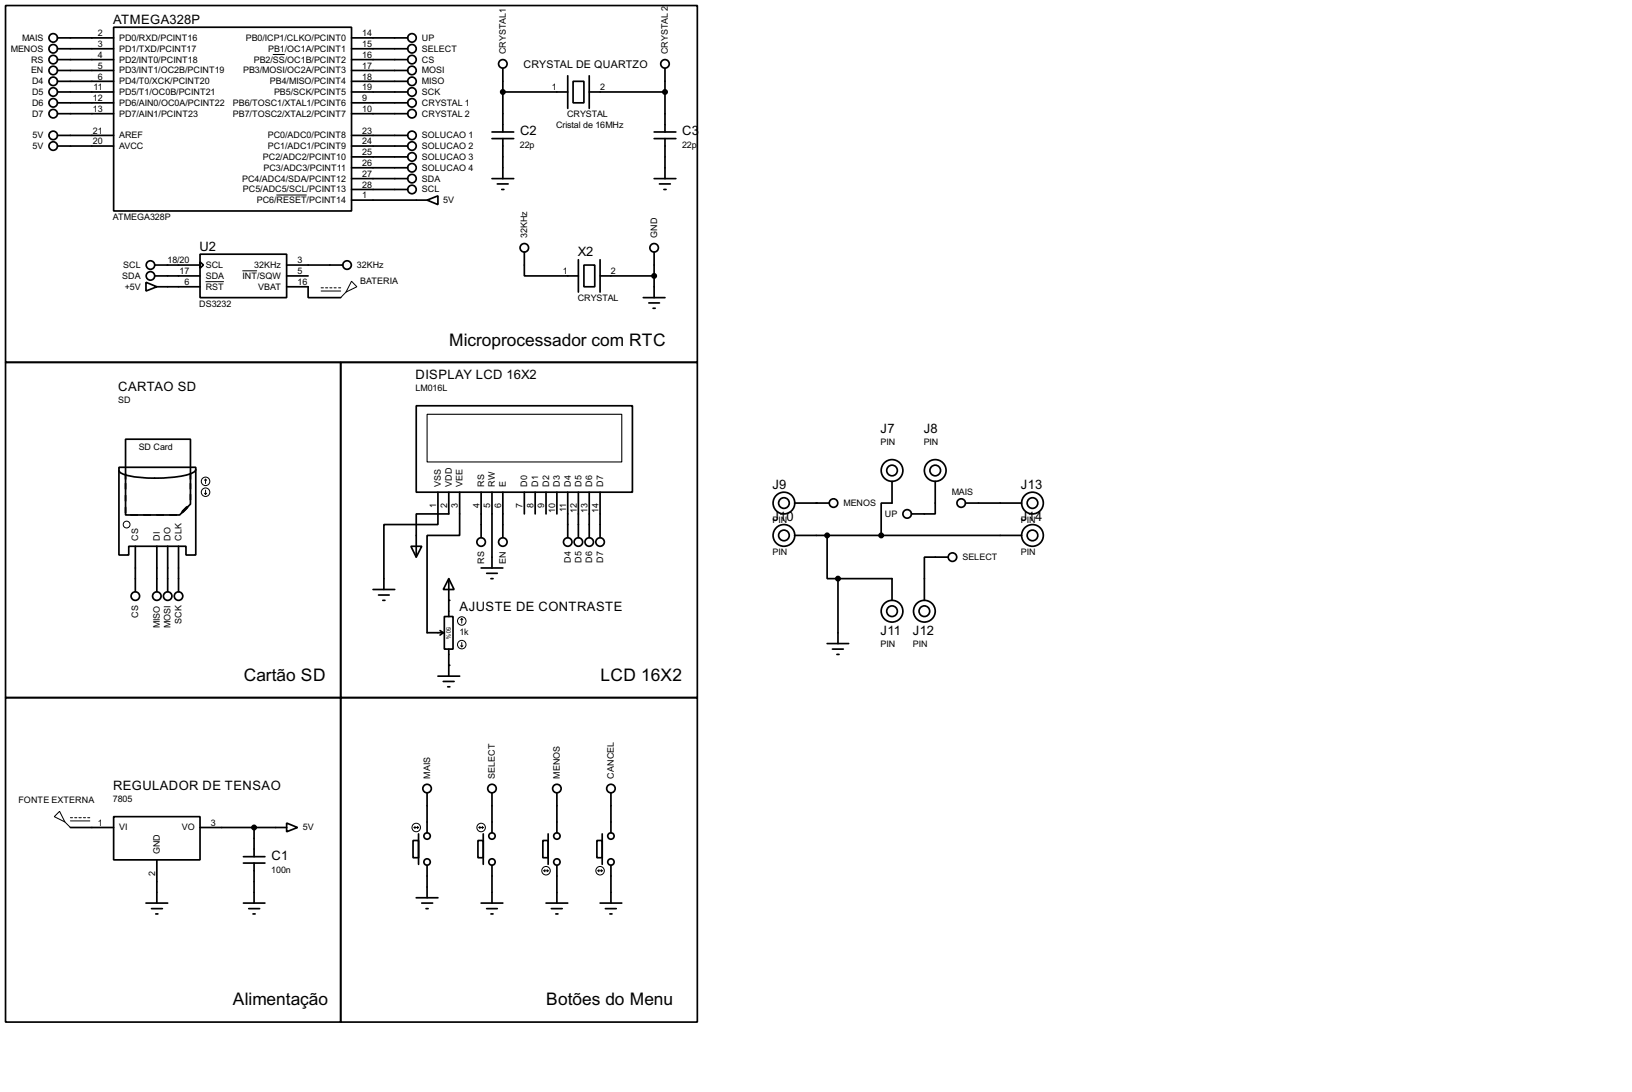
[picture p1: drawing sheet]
<svg xmlns="http://www.w3.org/2000/svg" width="383mm" height="256mm" viewBox="0 0 383 256" stroke-linecap="round" stroke-linejoin="round" font-family="sans-serif">
<g fill="none" stroke="#000" stroke-width=".4">
<path d="M1.3 1.3h162.6v83.8h-162.6zM13.5 8.9h13.2M13.5 14h13.2M13.5 11.5h13.2M13.5 16.6h13.2M13.5 19.1h13.2M26.7 6.4h55.9v43.2h-55.9zM82.6 8.9h13.2M82.6 14h13.2M82.6 11.5h13.2M82.6 16.6h13.2M82.6 19.1h13.2"/>
<path d="M118.2 16.1v14.9M133.4 17.8v7.7M134.7 19.1h2.5v5.1h-2.5zM138.5 17.8v7.7M156.3 16.1v14.9M13.5 21.6h13.2M13.5 24.2h13.2M13.5 26.7h13.2M13.5 31.8h13.2M13.5 34.3h13.2M82.6 21.6h13.2M82.6 24.2h13.2"/>
<path d="M82.6 26.7h13.2M82.6 31.8h13.2M82.6 34.3h13.2M82.6 39.4h13.2M82.6 36.9h13.2M115.6 31h5.1M115.6 32.6h5.1M118.2 21.6h15.2M118.2 32.6v9.4M138.5 21.6h17.8M153.7 31h5.1M153.7 32.6h5.1"/>
<path d="M156.3 32.6v9.4M47 59.7h20.4v10.2h-20.4zM82.6 42h13.2M82.6 44.5h13.2M82.6 47h17.8M100.4 47l2.5-1v2.1zM115.6 42h5.1M116.9 43.2h2.5M117.9 44.5h.5M123.2 59.2v5.6h12.7M153.7 42h5.1M153.7 59.2v10.7"/>
<path d="M155 43.2h2.5M156 44.5h.5M34.3 66.3l2.6 1.1-2.6 1zM36.4 62.3h10.6M36.4 64.8h10.6M36.9 67.4h10.1M47 61.5l.8 .8-.8 .7zM67.4 67.4h5v2.5h7.7M67.4 62.3h13.2M67.4 64.8h5M135.9 61v7.6M137.2 62.3h2.6v5.1h-2.6z"/>
<path d="M141 61v7.6M141 64.8h12.7M151.2 69.9h5.1M152.5 71.2h2.5M153.5 72.4h.5M1.3 85.1h78.8v78.8h-78.8zM80.1 85.1h83.8v78.8h-83.8zM97.8 95.3h50.8v20.3h-50.8zM28 109.8h18v20.6h-2.3v-2.1h-13.4v2.1h-2.3zM29.5 103.2h15.3v15.2l-2.6 2.6h-12.7zM29.5 111.3v1.3M29.5 113.6v1.3"/>
<path d="M29.5 116.4v1.3M29.5 119.2v1.3M43.7 119.4l-1 1.1M44.8 111.3v1.3M44.8 113.6v1.3M44.8 116.1v1.3M46 110.3a2.13 2.13 0 0 1-1.8 1.2 32.8 32.8 0 0 1-15.3-.2l-.8-.5-.1-.3M102.9 115.6v7.6h-12.7v15.3M105.5 115.6v5.1h-7.7v10.2M108 115.6v10.2h-7.6v22.8h3.8M113.1 115.6v10.7M115.6 115.6v17.8"/>
<path d="M118.2 115.6v10.7M123.2 115.6v5.1M125.8 115.6v5.1M128.3 115.6v5.1M130.9 115.6v5.1M133.4 115.6v10.7M135.9 115.6v10.7M138.5 115.6v10.7M141 115.6v10.7M186.7 118.2h8.2M209.6 113.1v5.1h-2.5v7.6M219.8 113.1v7.6h-5.6"/>
<path d="M226.9 118.2h13.2M30.8 121h1.5M31.8 128.3v10.7M33.8 121h1.6M36.9 128.3v10.7M36.9 121h1.5M39.4 128.3v10.7M39.9 121h1.6M42 128.3v10.7M87.7 138.5h5.1M89 139.8h2.5M96.6 128.3h2.5l-1.3 2.6z"/>
<path d="M105.5 135.9l1.2 2.6h-2.5zM105.5 135.9v8.9M113.1 133.4h5.1M114.4 134.7h2.5M115.4 135.9h.5M186.7 125.8h53.4M194.4 125.8v10.1h2.5M196.9 135.9h12.7v5.1M196.9 135.9v15.3M222.8 130.9h-5.6v10.1M90 141h.5M102.9 158.8h5.1"/>
<path d="M103.4 148.1l.8 .5M104.2 148.6l-.8 .6M104.4 144.8h2.1v7.7h-2.1zM105.5 152.5v6.3M194.4 151.2h5M195.6 152.5h2.6M196.7 153.7h.5M1.3 163.9h78.8v76.2h-78.8zM80.1 163.9h83.8v76.2h-83.8zM104.2 160.1h2.5M105.2 161.3h.5M16.6 194.4h10.1"/>
<path d="M26.7 191.8h20.3v10.2h-20.3zM47 194.4h20.4M59.7 194.4v6.8M67.4 193.3l2.5 1.1-2.5 1zM97.1 197.4h1.3v4.1h-1.3zM98.4 195.9v7.1M100.4 186.2v9.4M112.3 197.4h1.3v4.1h-1.3zM113.6 195.9v7.1M115.6 186.2v9.4M127.6 197.4h1.2v4.1h-1.2zM128.8 195.9v7.1"/>
<path d="M130.9 186.2v9.4M140.3 197.4h1.2v4.1h-1.2zM141.5 195.9v7.1M143.6 186.2v9.4M34.3 212.1h5.1M35.6 213.4h2.6M36.6 214.7h.5M36.9 202v10.1M57.2 212.1h5.1M57.2 201.2h5.1M57.2 202.7h5.1M58.5 213.4h2.5"/>
<path d="M59.5 214.7h.5M59.7 202.7v9.4M97.8 210.9h5.1M99.1 212.1h2.6M100.1 213.4h.5M100.4 203.3v7.6M113.1 212.1h5.1M114.4 213.4h2.5M115.4 214.7h.5M115.6 203.3v8.8M128.3 212.1h5.1M129.6 213.4h2.5"/>
<path d="M130.6 214.7h.5M130.9 203.3v8.8M141 212.1h5.1M142.3 213.4h2.5M143.3 214.7h.5M143.6 203.3v8.8"/>
<circle cx="12.5" cy="8.9" r="1"/>
<circle cx="12.5" cy="11.5" r="1"/>
<circle cx="12.5" cy="19.1" r="1"/>
<circle cx="12.5" cy="14" r="1"/>
<circle cx="12.5" cy="16.6" r="1"/>
<circle cx="96.8" cy="8.9" r="1"/>
<circle cx="96.8" cy="11.5" r="1"/>
<circle cx="96.8" cy="19.1" r="1"/>
<circle cx="96.8" cy="14" r="1"/>
<circle cx="96.8" cy="16.6" r="1"/>
<circle cx="118.1" cy="15" r="1"/>
<circle cx="156.2" cy="15" r="1"/>
<circle cx="12.5" cy="31.8" r="1"/>
<circle cx="12.5" cy="26.7" r="1"/>
<circle cx="12.5" cy="34.3" r="1"/>
<circle cx="12.5" cy="21.6" r="1"/>
<circle cx="12.5" cy="24.2" r="1"/>
<circle cx="96.8" cy="26.7" r="1"/>
<circle cx="96.8" cy="36.9" r="1"/>
<circle cx="96.8" cy="34.3" r="1"/>
<circle cx="96.8" cy="39.4" r="1"/>
<circle cx="96.8" cy="31.8" r="1"/>
<circle cx="96.8" cy="21.6" r="1"/>
<circle cx="96.8" cy="24.2" r="1"/>
<circle cx="96.8" cy="44.5" r="1"/>
<circle cx="96.8" cy="42" r="1"/>
<circle cx="123.2" cy="58.2" r="1"/>
<circle cx="153.7" cy="58.2" r="1"/>
<circle cx="35.3" cy="64.8" r="1"/>
<circle cx="35.3" cy="62.3" r="1"/>
<circle cx="81.5" cy="62.3" r="1"/>
<circle cx="184.2" cy="118.2" r="2.55"/>
<circle cx="184.2" cy="118.2" r="1.25"/>
<circle cx="195.8" cy="118.2" r="1"/>
<circle cx="209.6" cy="110.5" r="2.55"/>
<circle cx="209.6" cy="110.5" r="1.25"/>
<circle cx="219.7" cy="110.5" r="2.55"/>
<circle cx="219.7" cy="110.5" r="1.25"/>
<circle cx="225.8" cy="118.2" r="1"/>
<circle cx="242.6" cy="118.2" r="2.55"/>
<circle cx="242.6" cy="118.2" r="1.25"/>
<circle cx="113" cy="127.3" r="1"/>
<circle cx="118.1" cy="127.3" r="1"/>
<circle cx="133.4" cy="127.3" r="1"/>
<circle cx="135.9" cy="127.3" r="1"/>
<circle cx="138.4" cy="127.3" r="1"/>
<circle cx="141" cy="127.3" r="1"/>
<circle cx="184.2" cy="125.8" r="2.55"/>
<circle cx="184.2" cy="125.8" r="1.25"/>
<circle cx="213.1" cy="120.7" r="1"/>
<circle cx="223.8" cy="130.9" r="1"/>
<circle cx="242.6" cy="125.8" r="2.55"/>
<circle cx="242.6" cy="125.8" r="1.25"/>
<circle cx="31.8" cy="140" r="1"/>
<circle cx="36.8" cy="140" r="1"/>
<circle cx="39.4" cy="140" r="1"/>
<circle cx="41.9" cy="140" r="1"/>
<circle cx="209.6" cy="143.6" r="2.55"/>
<circle cx="209.6" cy="143.6" r="1.25"/>
<circle cx="217.2" cy="143.6" r="2.55"/>
<circle cx="217.2" cy="143.6" r="1.25"/>
<circle cx="100.3" cy="185.2" r="1"/>
<circle cx="100.3" cy="196.4" r=".75"/>
<circle cx="115.6" cy="185.2" r="1"/>
<circle cx="115.6" cy="196.4" r=".75"/>
<circle cx="130.8" cy="185.2" r="1"/>
<circle cx="130.8" cy="196.4" r=".75"/>
<circle cx="143.5" cy="185.2" r="1"/>
<circle cx="143.5" cy="196.4" r=".75"/>
<circle cx="100.3" cy="202.5" r=".75"/>
<circle cx="115.6" cy="202.5" r=".75"/>
<circle cx="130.8" cy="202.5" r=".75"/>
<circle cx="143.5" cy="202.5" r=".75"/>
</g>
<g fill="#000">
<circle cx="191.8" cy="118.2" r=".2"/>
<circle cx="105.5" cy="141" r=".2"/>
<circle cx="105.5" cy="156.3" r=".2"/>
</g>
<g fill="none" stroke="#000" stroke-width=".23">
<path d="M64.1 12.8h2.8M65 45.8h7.1M48.3 66.2h4.3M57 63.6h3.4M75.5 67.6h.5M75.5 68.4h4.6M76.5 67.6h.5M77.5 67.6h.5M78.5 67.6h.5M79.6 67.6h.5M81.3 68.6l-1.2 1.3M82.6 66.1l1.3 1.3-2.6 1.2z"/>
<path d="M48.1 115.9l.2 .2M48.3 112.6l.3 .2M48.3 112.6l-.2 .2M48.3 112.6v1M48.3 115.1v1M48.6 115.9l-.3 .2M108.3 151.7l.2 .2M108.5 145.3l.3 .3M108.5 145.3l-.2 .3M108.5 145.3v1.1M108.5 150.9v1M108.8 151.7l-.3 .2"/>
<path d="M12.8 191.8l1.2-1.2 1.3 2.5zM15.3 193.1l1.3 1.3M16.6 192.1h.5M16.6 192.8h4.5M17.6 192.1h.5M18.6 192.1h.5M19.6 192.1h.5M20.6 192.1h.5M97.3 194.4h1.1M97.3 194.4l.3 .2M97.6 194.1l-.3 .3M98.1 194.1l.3 .3"/>
<path d="M98.4 194.4l-.3 .2M112.6 194.4h1M112.6 194.4l.2 .2M112.8 194.1l-.2 .3M113.3 194.1l.3 .3M113.6 194.4l-.3 .2M127.8 204.5h1M127.8 204.5l.3 .3M128.1 204.3l-.3 .2M128.6 204.3l.2 .2M128.8 204.5l-.2 .3M140.5 204.5h1"/>
<path d="M140.5 204.5l.3 .3M140.8 204.3l-.3 .2M141.3 204.3l.2 .2M141.5 204.5l-.2 .3"/>
<circle cx="48.3" cy="115.6" r="1"/>
<circle cx="48.3" cy="113.1" r="1"/>
<circle cx="29.7" cy="123.2" r=".8"/>
<circle cx="108.5" cy="151.4" r="1"/>
<circle cx="108.5" cy="145.9" r="1"/>
<circle cx="97.8" cy="194.4" r="1"/>
<circle cx="113" cy="194.4" r="1"/>
<circle cx="128.3" cy="204.5" r="1"/>
<circle cx="141" cy="204.5" r="1"/>
</g>
<g fill="#000" stroke="#000" stroke-width=".4">
<circle cx="118.1" cy="21.6" r=".5"/>
<circle cx="156.2" cy="21.6" r=".5"/>
<circle cx="153.7" cy="64.8" r=".5"/>
<circle cx="194.3" cy="125.8" r=".5"/>
<circle cx="196.9" cy="135.9" r=".5"/>
<circle cx="207" cy="125.8" r=".5"/>
<circle cx="59.7" cy="194.4" r=".5"/>
</g>
<path d="M100.4 97.3h45.7v11.2h-45.7z" fill="none" stroke="#000" stroke-width=".25"/>
<path d="M44 119.2l-1 1" fill="none" stroke="#000" stroke-width=".65"/>
<g font-size="4.6">
<text x="105.5" y="81.1">Microprocessador com RTC</text>
<text x="57.3" y="159.9">Cartão SD</text>
<text x="141.1" y="159.9">LCD 16X2</text>
<text x="54.7" y="236.1">Alimentação</text>
<text x="128.4" y="236.1">Botões do Menu</text>
</g>
<g font-size="3.4">
<text x="26.6" y="5.6">ATMEGA328P</text>
<text x="122.2" y="31.8">C2</text>
<text x="160.3" y="31.8">C3</text>
<text x="46.9" y="58.9">U2</text>
<text x="135.8" y="60.2">X2</text>
<text x="97.7" y="88.9">DISPLAY LCD 16X2</text>
<text x="27.8" y="91.8">CARTAO SD</text>
<text x="206.9" y="101.7">J7</text>
<text x="217.1" y="101.7">J8</text>
<text x="181.5" y="114.8">J9</text>
<text x="239.9" y="114.8">J13</text>
<text x="181.5" y="122.4">J10</text>
<text x="239.9" y="122.4">J14</text>
<text x="108" y="143.6">AJUSTE DE CONTRASTE</text>
<text x="206.9" y="149.1">J11</text>
<text x="214.5" y="149.1">J12</text>
<text x="26.6" y="185.5">REGULADOR DE TENSAO</text>
<text x="63.8" y="202">C1</text>
</g>
<text font-size="2.8" x="123" y="15.9">CRYSTAL DE QUARTZO</text>
<g font-size="2.4">
<text x="5.2" y="9.6">MAIS</text>
<text x="23" y="11">3</text>
<text x="23" y="8.5">2</text>
<text x="28" y="9.6">PD0/RXD/PCINT16</text>
<text x="57.7" y="9.6">PB0/ICP1/CLKO/PCINT0</text>
<text x="85.1" y="8.5">14</text>
<text x="85.1" y="11">15</text>
<text x="99.1" y="9.6">UP</text>
<text x="2.5" y="12.1">MENOS</text>
<text x="7.3" y="14.7">RS</text>
<text x="7.3" y="17.3">EN</text>
<text x="23" y="16.2">5</text>
<text x="23" y="13.6">4</text>
<text x="28" y="17.3">PD3/INT1/OC2B/PCINT19</text>
<text x="28" y="14.7">PD2/INT0/PCINT18</text>
<text x="28" y="12.1">PD1/TXD/PCINT17</text>
<text x="57.1" y="17.3">PB3/MOSI/OC2A/PCINT3</text>
<text x="59.6" y="14.7">PB2/SS/OC1B/PCINT2</text>
<text x="63" y="12.1">PB1/OC1A/PCINT1</text>
<text x="85.1" y="16.2">17</text>
<text x="85.1" y="13.6">16</text>
<text x="99.1" y="14.7">CS</text>
<text x="99.1" y="12.1">SELECT</text>
<text x="99.1" y="17.3">MOSI</text>
<text x="118.9" y="12.7" transform="rotate(-90 118.9 12.7)">CRYSTAL1</text>
<text x="157" y="12.7" transform="rotate(-90 157 12.7)">CRYSTAL 2</text>
<text x="7.5" y="22.3">D5</text>
<text x="7.5" y="19.8">D4</text>
<text x="21.9" y="23.7">12</text>
<text x="22" y="21.2">11</text>
<text x="23" y="18.7">6</text>
<text x="28" y="22.3">PD5/T1/OC0B/PCINT21</text>
<text x="28" y="19.8">PD4/T0/XCK/PCINT20</text>
<text x="63.4" y="19.8">PB4/MISO/PCINT4</text>
<text x="64.4" y="22.3">PB5/SCK/PCINT5</text>
<text x="85.1" y="18.7">18</text>
<text x="85.1" y="21.2">19</text>
<text x="85.1" y="23.7">9</text>
<text x="99.1" y="22.3">SCK</text>
<text x="99.1" y="19.8">MISO</text>
<text x="129.7" y="21.2">1</text>
<text x="141" y="21.2">2</text>
<text x="7.5" y="24.8">D6</text>
<text x="7.5" y="27.4">D7</text>
<text x="21.9" y="26.3">13</text>
<text x="28" y="24.8">PD6/AIN0/OC0A/PCINT22</text>
<text x="28" y="27.4">PD7/AIN1/PCINT23</text>
<text x="54.7" y="27.4">PB7/TOSC2/XTAL2/PCINT7</text>
<text x="54.7" y="24.8">PB6/TOSC1/XTAL1/PCINT6</text>
<text x="85.1" y="26.3">10</text>
<text x="99.1" y="24.8">CRYSTAL 1</text>
<text x="99.1" y="27.4">CRYSTAL 2</text>
<text x="133.2" y="27.5">CRYSTAL</text>
<text x="7.7" y="32.5">5V</text>
<text x="7.7" y="35">5V</text>
<text x="21.9" y="33.9">20</text>
<text x="21.9" y="31.4">21</text>
<text x="28" y="35">AVCC</text>
<text x="28" y="32.5">AREF</text>
<text x="62.9" y="35">PC1/ADC1/PCINT9</text>
<text x="62.9" y="32.5">PC0/ADC0/PCINT8</text>
<text x="85.1" y="33.9">24</text>
<text x="85.1" y="31.4">23</text>
<text x="99.1" y="32.5">SOLUCAO 1</text>
<text x="99.1" y="35">SOLUCAO 2</text>
<text x="122.2" y="34.8">22p</text>
<text x="130.7" y="30">Cristal de 16MHz</text>
<text x="160.3" y="34.8">22p</text>
<text x="61.8" y="37.5">PC2/ADC2/PCINT10</text>
<text x="61.9" y="40.1">PC3/ADC3/PCINT11</text>
<text x="85.1" y="41.6">27</text>
<text x="85.1" y="39">26</text>
<text x="85.1" y="36.4">25</text>
<text x="99.1" y="40.1">SOLUCAO 4</text>
<text x="99.1" y="37.5">SOLUCAO 3</text>
<text x="56.9" y="42.7">PC4/ADC4/SDA/PCINT12</text>
<text x="57.1" y="45.2">PC5/ADC5/SCL/PCINT13</text>
<text x="60.3" y="47.7">PC6/RESET/PCINT14</text>
<text x="85.1" y="46.6">1</text>
<text x="85.1" y="44.1">28</text>
<text x="99.1" y="42.7">SDA</text>
<text x="99.1" y="45.2">SCL</text>
<text x="104.2" y="47.7">5V</text>
<text x="26.5" y="51.6">ATMEGA328P</text>
<text x="123.9" y="55.9" transform="rotate(-90 123.9 55.9)">32KHz</text>
<text x="154.4" y="55.9" transform="rotate(-90 154.4 55.9)">GND</text>
<text x="28.7" y="65.5">SDA</text>
<text x="28.9" y="62.9">SCL</text>
<text x="39.4" y="61.9">18/20</text>
<text x="42.2" y="64.4">17</text>
<text x="48.3" y="65.5">SDA</text>
<text x="48.3" y="62.9">SCL</text>
<text x="57" y="65.5">INT/SQW</text>
<text x="59.8" y="62.9">32KHz</text>
<text x="69.9" y="64.4">5</text>
<text x="69.9" y="61.9">3</text>
<text x="83.9" y="62.9">32KHz</text>
<text x="132.3" y="64.4">1</text>
<text x="143.6" y="64.4">2</text>
<text x="29.3" y="68.1">+5V</text>
<text x="43.4" y="67">6</text>
<text x="46.8" y="72">DS3232</text>
<text x="48.3" y="68.1">RST</text>
<text x="60.7" y="68.1">VBAT</text>
<text x="69.9" y="67">16</text>
<text x="84.6" y="66.7">BATERIA</text>
<text x="135.7" y="70.7">CRYSTAL</text>
<text x="27.8" y="94.7">SD</text>
<text x="97.6" y="91.9">LM016L</text>
<text x="32.6" y="105.8">SD Card</text>
<text x="206.9" y="104.6">PIN</text>
<text x="217" y="104.6">PIN</text>
<text x="102.5" y="119.3" transform="rotate(-90 102.5 119.3)">1</text>
<text x="103.6" y="114.3" transform="rotate(-90 103.6 114.3)">VSS</text>
<text x="105.1" y="119.3" transform="rotate(-90 105.1 119.3)">2</text>
<text x="106.2" y="114.3" transform="rotate(-90 106.2 114.3)">VDD</text>
<text x="107.6" y="119.3" transform="rotate(-90 107.6 119.3)">3</text>
<text x="108.7" y="114.3" transform="rotate(-90 108.7 114.3)">VEE</text>
<text x="112.7" y="119.3" transform="rotate(-90 112.7 119.3)">4</text>
<text x="113.8" y="114.3" transform="rotate(-90 113.8 114.3)">RS</text>
<text x="115.2" y="119.3" transform="rotate(-90 115.2 119.3)">5</text>
<text x="116.3" y="114.3" transform="rotate(-90 116.3 114.3)">RW</text>
<text x="117.8" y="119.3" transform="rotate(-90 117.8 119.3)">6</text>
<text x="118.9" y="114.3" transform="rotate(-90 118.9 114.3)">E</text>
<text x="122.8" y="119.3" transform="rotate(-90 122.8 119.3)">7</text>
<text x="123.9" y="114.3" transform="rotate(-90 123.9 114.3)">D0</text>
<text x="125.4" y="119.3" transform="rotate(-90 125.4 119.3)">8</text>
<text x="126.5" y="114.3" transform="rotate(-90 126.5 114.3)">D1</text>
<text x="127.9" y="119.3" transform="rotate(-90 127.9 119.3)">9</text>
<text x="129" y="114.3" transform="rotate(-90 129 114.3)">D2</text>
<text x="131.6" y="114.3" transform="rotate(-90 131.6 114.3)">D3</text>
<text x="134.1" y="114.3" transform="rotate(-90 134.1 114.3)">D4</text>
<text x="136.6" y="114.3" transform="rotate(-90 136.6 114.3)">D5</text>
<text x="139.2" y="114.3" transform="rotate(-90 139.2 114.3)">D6</text>
<text x="141.7" y="114.3" transform="rotate(-90 141.7 114.3)">D7</text>
<text x="198.2" y="118.9">MENOS</text>
<text x="223.6" y="116.3">MAIS</text>
<text x="130.5" y="120.5" transform="rotate(-90 130.5 120.5)">10</text>
<text x="133" y="120.3" transform="rotate(-90 133 120.3)">11</text>
<text x="135.5" y="120.5" transform="rotate(-90 135.5 120.5)">12</text>
<text x="138.1" y="120.5" transform="rotate(-90 138.1 120.5)">13</text>
<text x="140.6" y="120.5" transform="rotate(-90 140.6 120.5)">14</text>
<text x="181.5" y="122.8">PIN</text>
<text x="207.9" y="121.4">UP</text>
<text x="239.9" y="122.8">PIN</text>
<text x="32.5" y="127" transform="rotate(-90 32.5 127)">CS</text>
<text x="37.6" y="127" transform="rotate(-90 37.6 127)">DI</text>
<text x="40.1" y="127" transform="rotate(-90 40.1 127)">DO</text>
<text x="42.7" y="127" transform="rotate(-90 42.7 127)">CLK</text>
<text x="181.5" y="130.4">PIN</text>
<text x="226.1" y="131.6">SELECT</text>
<text x="239.9" y="130.4">PIN</text>
<text x="113.8" y="132.5" transform="rotate(-90 113.8 132.5)">RS</text>
<text x="118.9" y="132.5" transform="rotate(-90 118.9 132.5)">EN</text>
<text x="134.1" y="132.2" transform="rotate(-90 134.1 132.2)">D4</text>
<text x="136.6" y="132.2" transform="rotate(-90 136.6 132.2)">D5</text>
<text x="139.2" y="132.2" transform="rotate(-90 139.2 132.2)">D6</text>
<text x="141.7" y="132.2" transform="rotate(-90 141.7 132.2)">D7</text>
<text x="32.5" y="145.2" transform="rotate(-90 32.5 145.2)">CS</text>
<text x="37.6" y="147.5" transform="rotate(-90 37.6 147.5)">MISO</text>
<text x="40.1" y="147.5" transform="rotate(-90 40.1 147.5)">MOSI</text>
<text x="42.7" y="146.6" transform="rotate(-90 42.7 146.6)">SCK</text>
<text x="107.9" y="149.1">1k</text>
<text x="206.9" y="152">PIN</text>
<text x="214.5" y="152">PIN</text>
<text x="101.1" y="182.9" transform="rotate(-90 101.1 182.9)">MAIS</text>
<text x="116.3" y="182.9" transform="rotate(-90 116.3 182.9)">SELECT</text>
<text x="131.6" y="182.9" transform="rotate(-90 131.6 182.9)">MENOS</text>
<text x="144.3" y="182.9" transform="rotate(-90 144.3 182.9)">CANCEL</text>
<text x="4.3" y="188.7">FONTE EXTERNA</text>
<text x="26.5" y="188.4">7805</text>
<text x="23" y="194">1</text>
<text x="28" y="195.1">VI</text>
<text x="42.7" y="195.1">VO</text>
<text x="49.6" y="194">3</text>
<text x="71.2" y="195.1">5V</text>
<text x="37.5" y="200.7" transform="rotate(-90 37.5 200.7)">GND</text>
<text x="36.4" y="205.7" transform="rotate(-90 36.4 205.7)">2</text>
<text x="63.8" y="205">100n</text>
</g>
<text font-size="1.6" x="105" y="147.2" transform="rotate(90 105 147.2)">50%</text>
</svg>
